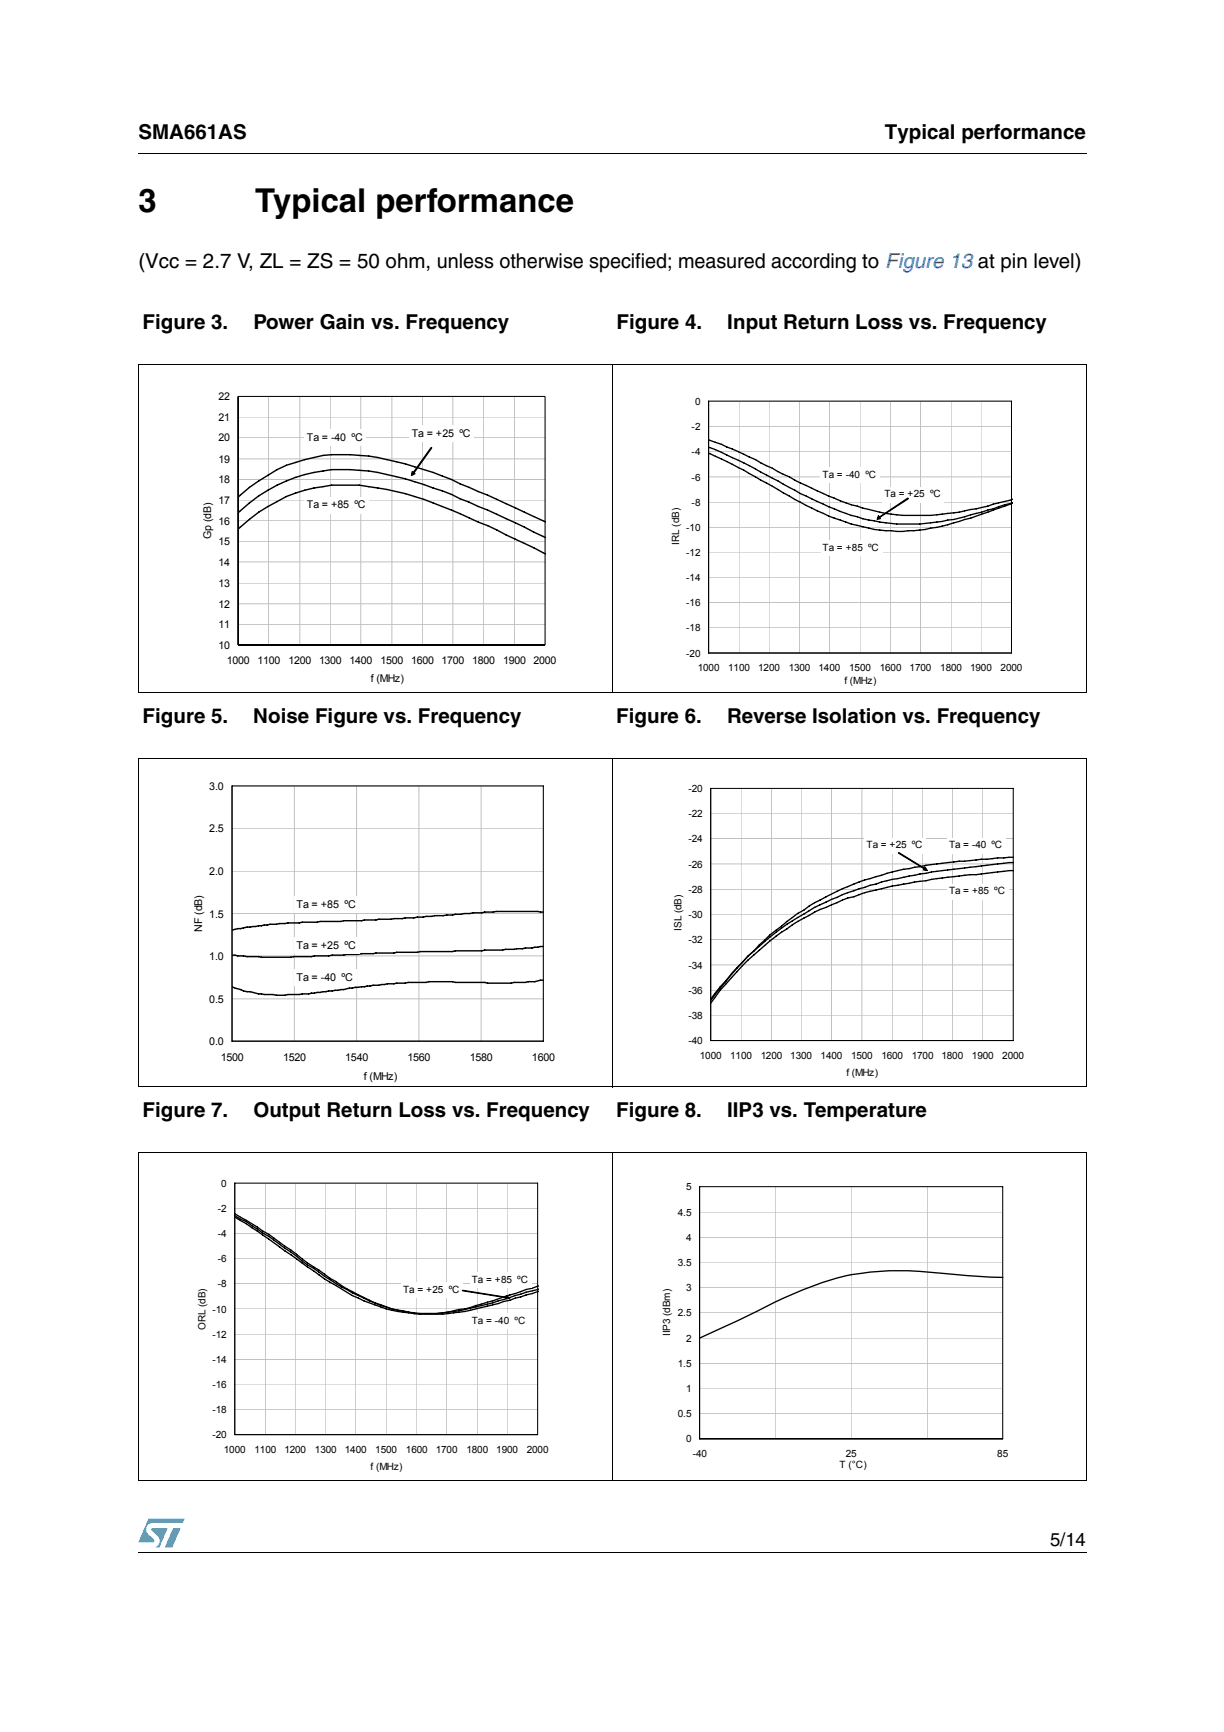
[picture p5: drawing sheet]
<svg xmlns="http://www.w3.org/2000/svg" width="210mm" height="297mm" viewBox="0 0 210 297" stroke-linecap="round" stroke-linejoin="round" font-family="sans-serif">
<g fill="#009ad9">
<path d="M29.7 262.1h1.3l-1.5 3.3h-1.2z"/>
<path d="M25.5 260.5h6.2l-.4 .7h-5.1a1.13 1.13 0 0 0-1.1 .7 1.13 1.13 0 0 0 .3 1.2l1.1 1-.1 .3-2.7 .1z"/>
<path d="M26 262.1h2.8l-1.5 3.3h-.7a1.18 1.18 0 0 0 .5-1.9l-1.1-1.1z"/>
</g>
<path d="M23.6 26.2l.1 .2zM23.6 266.3l.1 .1z" fill="#000"/>
<g fill="none" stroke="#000" stroke-width=".17">
<path d="M23.7 26.3h162.6M23.6 62.6h162.7M23.7 62.7v56M105 62.5v56.4M186.2 62.7v56M23.6 118.8h162.7M23.6 130.1h162.7M23.7 130.2v56.1M105 130v56.5M186.2 130.2v56.1M23.6 186.4h162.7M23.6 197.7h162.7"/>
<path d="M23.7 197.7v56.1M105 197.6v56.4M186.2 197.7v56.1M23.6 253.9h162.7M23.7 266.3h162.6"/>
</g>
<g fill="#fff">
<path d="M32.3 66.1h64.1v52h-64.1z"/>
<path d="M33 66.1h62.8v52h-62.8z"/>
</g>
<g fill="none" stroke="#c0c0c0" stroke-width=".17">
<path d="M40.8 78.7h52.7M40.8 75.1h52.7M40.8 71.5h52.7M40.8 68h52.7v42.6M46.1 68v42.6M51.4 68v42.6M56.6 68v42.6M61.9 68v42.6M67.2 68v42.6M72.4 68v42.6M77.7 68v42.6M82.9 68v42.6"/>
<path d="M88.2 68v42.6M40.8 96.4h52.7M40.8 92.8h52.7M40.8 89.3h52.7M40.8 85.8h52.7M40.8 82.2h52.7M40.8 107.1h52.7M40.8 103.5h52.7M40.8 100h52.7"/>
</g>
<path d="M40.8 68h52.7v42.6h-52.7z" fill="none" stroke="#000" stroke-width=".17"/>
<path d="M40.8 90.8a28.8 28.8 0 0 1 11.5-6.7l1.5-.4a29.6 29.6 0 0 1 9.4-.2 54.8 54.8 0 0 1 15.7 4.6l3.1 1.5 1.6 .5 10 4.9M40.8 88a25.7 25.7 0 0 1 20.8-7.3 36.3 36.3 0 0 1 9.5 1.9l1.6 .5a37.7 37.7 0 0 1 6.2 2.4 203 203 0 0 1 14.7 6.7M40.8 85.3a32.9 32.9 0 0 1 8.3-5.5l1.6-.5a21.4 21.4 0 0 1 9.3-1.3 41.9 41.9 0 0 1 12.7 2.5l4.7 1.7 1.5 .8 4.7 1.9 10 4.7" fill="none" stroke="#000" stroke-width=".24"/>
<g fill="#fff">
<path d="M52.2 73.7h10.6v2.8h-10.6z"/>
<path d="M70.2 72.9h11.1v2.8h-11.1z"/>
<path d="M52.2 85.2h11.1v2.8h-11.1z"/>
</g>
<path d="M73.9 76.8h.1v.1l-3.2 4.5h-.1zM70.7 80.9l.5 .3-.7 .4z" fill="#000" stroke="#000" stroke-width=".17"/>
<g fill="#fff">
<path d="M113 66.1h64.5v52h-64.5z"/>
<path d="M113.6 66.1h63.4v52h-63.4z"/>
<path d="M121.5 68.8h52v43.2h-52z"/>
</g>
<g fill="none" stroke="#c0c0c0" stroke-width=".17">
<path d="M121.5 77.5h52M121.5 73.1h52M121.5 68.8h52v43.2M126.7 68.8v43.2M131.9 68.8v43.2M137.1 68.8v43.2M142.2 68.8v43.2M147.5 68.8v43.2M152.7 68.8v43.2M157.9 68.8v43.2M163.1 68.8v43.2M168.2 68.8v43.2"/>
<path d="M121.5 99h52M121.5 94.7h52M121.5 90.4h52M121.5 86.1h52M121.5 81.8h52M121.5 107.7h52M121.5 103.3h52"/>
</g>
<path d="M121.5 68.8h52v43.2h-52z" fill="none" stroke="#000" stroke-width=".17"/>
<path d="M121.5 77.7a154.6 154.6 0 0 1 14.8 8 42.1 42.1 0 0 0 14.6 5.2l1.9 .1a28.8 28.8 0 0 0 10.8-1.3l2.9-.8 7.1-2.6M121.5 76.7a133.8 133.8 0 0 1 15.7 7.9l1.1 .5a39.3 39.3 0 0 0 14.5 4.7 39.3 39.3 0 0 0 14.6-1.7l6.2-1.9M121.5 75.4a86.5 86.5 0 0 1 12.8 5.9l4 2a46.1 46.1 0 0 0 14.5 4.9 38.6 38.6 0 0 0 13.7-.8l2.9-.6 4.2-1.2" fill="none" stroke="#000" stroke-width=".23"/>
<g fill="#fff">
<path d="M140.7 92.7h10.6v2.7h-10.6z"/>
<path d="M140.7 80.2h10.2v2.6h-10.2z"/>
<path d="M151.3 83.5h10.6v2.6h-10.6z"/>
</g>
<path d="M150.5 88.9l5.3-3.5v.2l-5.3 3.4zM150.6 88.4l.4 .6-.6 .1z" fill="#000" stroke="#000" stroke-width=".17"/>
<g fill="#fff">
<path d="M30.7 133.6h67.3v52.1h-67.3z"/>
<path d="M31.3 133.6h66.1v52.1h-66.1z"/>
<path d="M39.8 134.8h53.4v43.8h-53.4z"/>
</g>
<path d="M39.8 134.8h53.4v43.8M50.5 134.8v43.8M61.2 134.8v43.8M71.8 134.8v43.8M82.5 134.8v43.8M39.8 156.7h53.4M39.8 149.4h53.4M39.8 142h53.4M39.8 171.3h53.4M39.8 163.9h53.4" fill="none" stroke="#c0c0c0" stroke-width=".17"/>
<path d="M39.8 134.8h53.4v43.8h-53.4z" fill="none" stroke="#000" stroke-width=".17"/>
<path d="M93.2 156.4l-1-.1h-7.1l-5.5 .4-2 .2-3.1 .1-3.5 .4h-1.5l-.5 .1-4 .1-3 .3h-3.1l-.4 .1h-3.6l-.5 .2h-2.6l-1 .1a61.2 61.2 0 0 0-7.9 .7l-2.1 .3-1 .2M93.2 162.3l-7 .6-18.2 .4-.5 .1h-3l-3.1 .3h-2l-.5 .1-5 .1-.5 .2h-3l-.5 .1h-5.1l-5-.4M93.2 168.1h-.5a4.1 4.1 0 0 1-2.1 .3 52.7 52.7 0 0 1-9 .1l-8-.1-.5 .1-5.1 .1-7.1 .7-2 .4-6 .8-2.5 .1a25.3 25.3 0 0 1-9.6-1l-1-.4" fill="none" stroke="#000" stroke-width=".25"/>
<g fill="#fff">
<path d="M50.4 153.8h11.2v2.8h-11.2z"/>
<path d="M50.4 160.8h11.2v2.8h-11.2z"/>
<path d="M50.4 166.2h10.7v2.8h-10.7z"/>
<path d="M112.8 133.6h65v52.1h-65z"/>
<path d="M113.4 133.6h63.8v52.1h-63.8z"/>
<path d="M121.9 135.2h51.9v43.3h-51.9z"/>
</g>
<g fill="none" stroke="#c0c0c0" stroke-width=".17">
<path d="M121.9 139.6h51.9M121.9 135.2h51.9v43.3M127.1 135.2v43.3M132.3 135.2v43.3M137.4 135.2v43.3M142.6 135.2v43.3M147.8 135.2v43.3M153 135.2v43.3M158.2 135.2v43.3M163.3 135.2v43.3M168.5 135.2v43.3M121.9 156.9h51.9"/>
<path d="M121.9 152.5h51.9M121.9 148.2h51.9M121.9 143.8h51.9M121.9 174.1h51.9M121.9 169.8h51.9M121.9 165.5h51.9M121.9 161.1h51.9"/>
</g>
<path d="M121.9 135.2h51.9v43.3h-51.9z" fill="none" stroke="#000" stroke-width=".17"/>
<path d="M173.9 147.9l-3.7 .4a150.6 150.6 0 0 0-18.1 2.7l-1.9 .6a46.8 46.8 0 0 0-20 10.7l-.9 .8M173.9 147l-3.7 .3a107 107 0 0 0-18.1 2.5l-.9 .3a41.9 41.9 0 0 0-13.3 6l-1.1 .6-2.8 2.1a22.8 22.8 0 0 0-4.7 4.3M173.9 149.3l-4.7 .5a150.7 150.7 0 0 0-16.2 2.2l-2.8 .6a15.3 15.3 0 0 0-3.8 1.2l-1 .2-1.9 .8a39.9 39.9 0 0 0-13.3 8.2 56.4 56.4 0 0 0-8.4 9.1M127.3 165l-3.8 4.3-1.7 2.1M127.3 165l-1.8 2.1-3.7 4.6M129.3 163.1l-2 1.9" fill="none" stroke="#000" stroke-width=".23"/>
<g fill="#fff">
<path d="M162.4 151.6h10.5v2.6h-10.5z"/>
<path d="M162.4 143.7h10.1v2.6h-10.1z"/>
<path d="M148.3 143.7h10.5v2.6h-10.5z"/>
</g>
<path d="M154.1 146.2l4.7 2.9v.1l-4.7-2.9zM158.6 148.6l.4 .7-.7-.1z" fill="#000" stroke="#000" stroke-width=".17"/>
<g fill="#fff">
<path d="M31.4 201.2h64.9v52h-64.9z"/>
<path d="M32 201.2h63.7v52h-63.7z"/>
<path d="M40.3 202.9h51.9v43.1h-51.9z"/>
</g>
<g fill="none" stroke="#c0c0c0" stroke-width=".17">
<path d="M40.3 215.8h51.9M40.3 211.6h51.9M40.3 207.2h51.9M40.3 202.9h51.9v43.1M45.5 202.9v43.1M50.6 202.9v43.1M55.9 202.9v43.1M61 202.9v43.1M66.2 202.9v43.1M71.5 202.9v43.1M76.6 202.9v43.1M81.9 202.9v43.1"/>
<path d="M87 202.9v43.1M40.3 237.4h51.9M40.3 233.2h51.9M40.3 228.8h51.9M40.3 224.5h51.9M40.3 220.1h51.9M40.3 241.7h51.9"/>
</g>
<path d="M40.3 202.9h51.9v43.1h-51.9z" fill="none" stroke="#000" stroke-width=".17"/>
<g fill="none" stroke="#000" stroke-width=".23">
<path d="M40.2 208.1l.1 .1a72.6 72.6 0 0 1 8.6 5.5l1 .7a83 83 0 0 0 7.7 5.4l1.9 1.2 4.8 2.4M40.2 208.7h.1a76.1 76.1 0 0 1 8.6 5.8l2 1.4a81.2 81.2 0 0 0 8.6 5.7 30.4 30.4 0 0 0 9.7 3.4l1.8 .3M40.2 208.5l1 .6 1 .4 7.7 5.3a20.1 20.1 0 0 0 3.9 2.7 41.5 41.5 0 0 0 10.5 5.9M64.3 223.4l1.9 .7M64.3 223.4l1 .5 .9 .2M66.2 224.1l2 .6M68.2 224.7l3.9 .6h2.8M68.2 224.7l2.8 .6M71 225.3h3.9M76.8 225l-1.9 .3M92.4 221.5l-7.9 2.3a44.9 44.9 0 0 1-8.6 1.6l-4.9-.1M92.4 220.5l-11.7 3.7-3.9 .8"/>
<path d="M92.4 221.1l-4 1.1a66.8 66.8 0 0 1-11.6 2.8"/>
</g>
<g fill="#fff">
<path d="M80.6 225.3h10.1v2.6h-10.1z"/>
<path d="M80.6 218.2h10.6v2.6h-10.6z"/>
<path d="M68.8 220h10.6v2.6h-10.6z"/>
</g>
<path d="M79.3 221.3l7.9 1.2v.1l-7.9-1.2zM86.8 222.2l.6 .4-.7 .2z" fill="#000" stroke="#000" stroke-width=".17"/>
<g fill="#fff">
<path d="M112.4 201.2h64.7v52h-64.7z"/>
<path d="M113 201.2h63.5v51.7h-63.5z"/>
<path d="M120 203.5h52v43.3h-52z"/>
</g>
<g fill="none" stroke="#c0c0c0" stroke-width=".17">
<path d="M120 216.5h52M120 212.2h52M120 207.9h52M120 203.5h52v43.3M133 203.5v43.3M146 203.5v43.3M159 203.5v43.3M120 238.1h52M120 233.8h52M120 229.5h52M120 225.1h52M120 220.8h52"/>
<path d="M120 242.4h52"/>
</g>
<path d="M120 203.5h52v43.3h-52z" fill="none" stroke="#000" stroke-width=".17"/>
<path d="M172 219.1l-7.5-.5a110.7 110.7 0 0 0-12-.7 43.1 43.1 0 0 0-17.6 4.5l-8.4 4.1-6.5 3" fill="none" stroke="#000" stroke-width=".23"/>
<g font-size="5.6">
<text x="23.7" y="36.4">3</text>
<text x="43.7" y="36.4">Typical performance</text>
</g>
<g font-size="3.5">
<text x="23.7" y="23.9">SMA661AS</text>
<text x="151.7" y="23.9">Typical performance</text>
<text x="23.7" y="45.9">(Vcc = 2.7 V, ZL = ZS = 50 ohm, unless otherwise specified; measured according to Figure 13 at pin level)</text>
<text x="24.4" y="56.5">Figure 3.</text>
<text x="43.4" y="56.5">Power Gain vs. Frequency</text>
<text x="105.7" y="56.5">Figure 4.</text>
<text x="124.7" y="56.5">Input Return Loss vs. Frequency</text>
<text x="24.4" y="124">Figure 5.</text>
<text x="43.4" y="124">Noise Figure vs. Frequency</text>
<text x="105.7" y="124">Figure 6.</text>
<text x="124.7" y="124">Reverse Isolation vs. Frequency</text>
<text x="24.4" y="191.5">Figure 7.</text>
<text x="43.4" y="191.5">Output Return Loss vs. Frequency</text>
<text x="105.7" y="191.5">Figure 8.</text>
<text x="124.7" y="191.5">IIP3 vs. Temperature</text>
</g>
<text font-size="3.2" x="180.1" y="265.1">5/14</text>
<g font-size="1.8">
<text x="37.4" y="68.7">22</text>
<text x="37.4" y="75.7">20</text>
<text x="37.4" y="72.2">21</text>
<text x="52.6" y="75.6">Ta = -40 ºC</text>
<text x="70.6" y="74.9">Ta = +25 ºC</text>
<text x="37.4" y="82.9">18</text>
<text x="37.4" y="79.4">19</text>
<text x="37.4" y="90">16</text>
<text x="37.4" y="86.4">17</text>
<text x="52.6" y="87.2">Ta = +85 ºC</text>
<text x="36.2" y="92.5" transform="rotate(-90 36.2 92.5)">Gp (dB)</text>
<text x="37.4" y="93.5">15</text>
<text x="37.4" y="100.7">13</text>
<text x="37.4" y="97">14</text>
<text x="37.4" y="107.8">11</text>
<text x="37.4" y="104.2">12</text>
<text x="37.4" y="111.3">10</text>
<text x="38.9" y="114">1000</text>
<text x="44.1" y="114">1100</text>
<text x="49.5" y="114">1200</text>
<text x="54.7" y="114">1300</text>
<text x="59.9" y="114">1400</text>
<text x="65.3" y="114">1500</text>
<text x="70.5" y="114">1600</text>
<text x="75.7" y="114">1700</text>
<text x="81" y="114">1800</text>
<text x="86.3" y="114">1900</text>
<text x="91.5" y="114">2000</text>
<text x="63.6" y="116.9">f (MHz)</text>
<text x="35.9" y="135.5">3.0</text>
<text x="35.9" y="142.7">2.5</text>
<text x="35.9" y="150.1">2.0</text>
<text x="50.9" y="155.8">Ta = +85 ºC</text>
<text x="34.6" y="159.9" transform="rotate(-90 34.6 159.9)">NF (dB)</text>
<text x="35.9" y="157.4">1.5</text>
<text x="35.9" y="164.6">1.0</text>
<text x="50.9" y="162.8">Ta = +25 ºC</text>
<text x="35.9" y="172">0.5</text>
<text x="50.9" y="168.2">Ta = -40 ºC</text>
<text x="35.9" y="179.2">0.0</text>
<text x="37.8" y="181.9">1500</text>
<text x="48.5" y="181.9">1520</text>
<text x="59.2" y="181.9">1540</text>
<text x="62.4" y="185.1">f (MHz)</text>
<text x="69.9" y="181.9">1560</text>
<text x="80.6" y="181.9">1580</text>
<text x="91.2" y="181.9">1600</text>
</g>
<g font-size="1.7">
<text x="119.2" y="69.4">0</text>
<text x="118.6" y="73.8">-2</text>
<text x="118.6" y="82.4">-6</text>
<text x="118.6" y="78.1">-4</text>
<text x="141.1" y="82">Ta = -40 ºC</text>
<text x="118.6" y="86.8">-8</text>
<text x="151.7" y="85.3">Ta = +25 ºC</text>
<text x="116.5" y="93.4" transform="rotate(-90 116.5 93.4)">IRL (dB)</text>
<text x="117.7" y="95.3">-12</text>
<text x="117.7" y="91.1">-10</text>
<text x="141.1" y="94.5">Ta = +85 ºC</text>
<text x="117.7" y="99.6">-14</text>
<text x="117.7" y="104">-16</text>
<text x="117.7" y="112.6">-20</text>
<text x="117.7" y="108.3">-18</text>
<text x="119.7" y="115.1">1000</text>
<text x="124.9" y="115.1">1100</text>
<text x="130" y="115.1">1200</text>
<text x="135.3" y="115.1">1300</text>
<text x="140.4" y="115.1">1400</text>
<text x="144.8" y="117.3">f (MHz)</text>
<text x="145.6" y="115.1">1500</text>
<text x="150.9" y="115.1">1600</text>
<text x="156" y="115.1">1700</text>
<text x="161.2" y="115.1">1800</text>
<text x="166.4" y="115.1">1900</text>
<text x="171.6" y="115.1">2000</text>
<text x="118" y="135.8">-20</text>
<text x="118" y="140.2">-22</text>
<text x="118" y="148.8">-26</text>
<text x="118" y="144.4">-24</text>
<text x="148.6" y="145.5">Ta = +25 ºC</text>
<text x="162.8" y="145.5">Ta = -40 ºC</text>
<text x="118" y="153.2">-28</text>
<text x="162.8" y="153.4">Ta = +85 ºC</text>
<text x="116.9" y="159.6" transform="rotate(-90 116.9 159.6)">ISL (dB)</text>
<text x="118" y="161.8">-32</text>
<text x="118" y="157.5">-30</text>
<text x="118" y="166.1">-34</text>
<text x="118" y="170.5">-36</text>
<text x="118" y="179.1">-40</text>
<text x="118" y="174.7">-38</text>
<text x="120" y="181.6">1000</text>
<text x="125.2" y="181.6">1100</text>
<text x="130.4" y="181.6">1200</text>
<text x="135.5" y="181.6">1300</text>
<text x="140.7" y="181.6">1400</text>
<text x="145.1" y="184.5">f (MHz)</text>
<text x="146" y="181.6">1500</text>
<text x="151.2" y="181.6">1600</text>
<text x="156.4" y="181.6">1700</text>
<text x="161.5" y="181.6">1800</text>
<text x="166.7" y="181.6">1900</text>
<text x="171.9" y="181.6">2000</text>
<text x="37.9" y="203.5">0</text>
<text x="37.4" y="207.9">-2</text>
<text x="116.2" y="208.5">4.5</text>
<text x="117.6" y="204.2">5</text>
<text x="37.4" y="212.2">-4</text>
<text x="117.6" y="212.9">4</text>
<text x="37.4" y="220.8">-8</text>
<text x="37.4" y="216.4">-6</text>
<text x="69.2" y="221.8">Ta = +25 ºC</text>
<text x="80.9" y="220">Ta = +85 ºC</text>
<text x="116.2" y="217.1">3.5</text>
<text x="117.6" y="221.4">3</text>
<text x="36.4" y="225.1">-10</text>
<text x="80.9" y="227">Ta = -40 ºC</text>
<text x="116.2" y="225.8">2.5</text>
<text x="35.2" y="228.1" transform="rotate(-90 35.2 228.1)">ORL (dB)</text>
<text x="36.4" y="233.8">-14</text>
<text x="36.4" y="229.4">-12</text>
<text x="114.9" y="229.2" transform="rotate(-90 114.9 229.2)">IIP3 (dBm)</text>
<text x="117.6" y="230.1">2</text>
<text x="36.4" y="238">-16</text>
<text x="116.2" y="234.5">1.5</text>
<text x="117.6" y="238.7">1</text>
<text x="36.4" y="242.3">-18</text>
<text x="116.2" y="243">0.5</text>
<text x="36.4" y="246.7">-20</text>
<text x="38.4" y="249.2">1000</text>
<text x="43.6" y="249.2">1100</text>
<text x="48.8" y="249.2">1200</text>
<text x="54" y="249.2">1300</text>
<text x="59.1" y="249.2">1400</text>
<text x="64.4" y="249.2">1500</text>
<text x="69.6" y="249.2">1600</text>
<text x="74.7" y="249.2">1700</text>
<text x="80" y="249.2">1800</text>
<text x="85.1" y="249.2">1900</text>
<text x="90.3" y="249.2">2000</text>
<text x="117.6" y="247.4">0</text>
<text x="118.8" y="249.9">-40</text>
<text x="144" y="251.8">T (°C)</text>
<text x="145" y="249.9">25</text>
<text x="171" y="249.9">85</text>
<text x="63.6" y="252">f (MHz)</text>
</g>
</svg>
